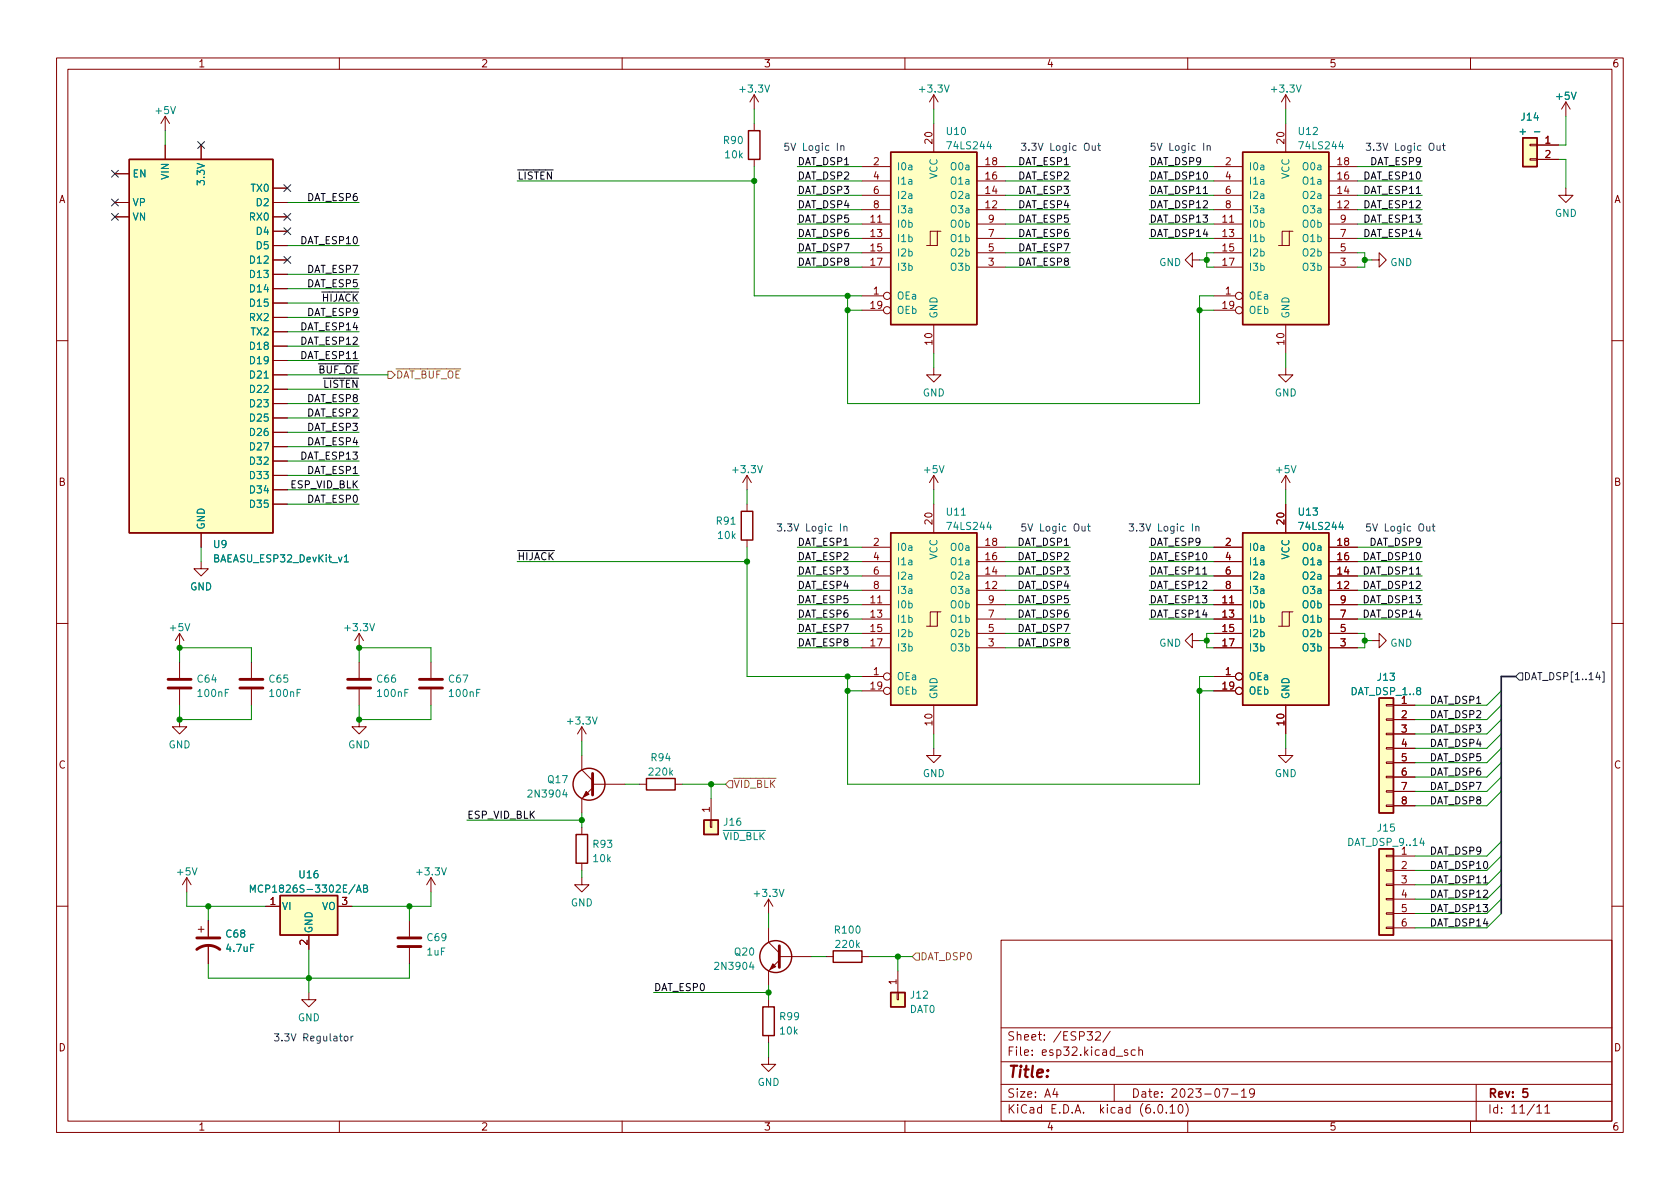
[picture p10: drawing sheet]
<svg xmlns="http://www.w3.org/2000/svg" width="297mm" height="210mm" viewBox="0 0 297 210" stroke-linecap="round" stroke-linejoin="round" font-family="sans-serif">
<g fill="none" stroke="#840000" stroke-width=".18">
<path d="M10 10.2h277v190.1h-277zM12 12.2h273v186.1h-273zM60 10.2v2M110 10.2v2M133.3 16.8v2.5M133.3 16.8l-.7 1.2M133.3 16.8l.8 1.2M160 10.2v2M165.1 16.8v2.5M165.1 16.8l-.8 1.2M165.1 16.8l.8 1.2M210 10.2v2"/>
<path d="M227.3 16.8l-.7 1.2M227.3 16.8v2.5M227.3 16.8l.8 1.2M260 10.2v2M276.9 18l-.8 1.3M276.9 18v2.6M276.9 18l.7 1.3M20.3 30.7h2.6M20.3 35.8h2.6M20.3 38.3h2.6M29.2 20.6l-.8 1.2M29.2 20.6v2.5"/>
<path d="M29.2 25.6v2.6M29.2 20.6l.8 1.2M35.6 25.6v2.6M48.3 35.8h2.5M48.3 38.3h2.5M48.3 33.3h2.5M133.3 21.8v1.3M133.3 28.2v1.3M152.4 39.6h5.1M152.4 37.1h5.1M152.4 34.5h5.1M152.4 32h5.1"/>
<path d="M152.4 29.5h5.1M165.1 21.8v5.1M172.7 39.6h5.1M172.7 37.1h5.1M172.7 34.5h5.1M172.7 32h5.1M172.7 29.5h5.1M214.6 39.6h5.1M214.6 37.1h5.1M214.6 34.5h5.1M214.6 32h5.1M214.6 29.5h5.1"/>
<path d="M227.3 21.8v5.1M234.9 39.6h5.1M234.9 37.1h5.1M234.9 34.5h5.1M234.9 32h5.1M234.9 29.5h5.1M270.5 28.1h1.3v.2h-1.3zM270.5 25.5h1.3v.3h-1.3zM271.8 25.6h3.8M271.8 28.2h3.8M276.9 33.3v1.2h1.2l-1.2 1.3-1.3-1.3h1.3M48.3 51h2.5"/>
<path d="M48.3 46h2.5M48.3 48.5h2.5M48.3 53.6h2.5M48.3 40.9h2.5M48.3 56.1h2.5M48.3 58.7h2.5M48.3 43.4h2.5M152.4 52.3h3.8M152.4 42.2h5.1M152.4 44.7h5.1M152.4 47.2h5.1M152.4 54.9h3.8"/>
<path d="M165.1 57.4v5.1M165.7 40.9h-1.2v2.5M166.4 40.9h-.7v2.5h-1.9M172.7 42.2h5.1M172.7 44.7h5.1M172.7 47.2h5.1M210.8 46v-1.3l-1.3 1.3 1.3 1.2v-1.2h1.3M214.6 52.3h3.8M214.6 42.2h5.1M214.6 44.7h5.1M214.6 47.2h5.1M214.6 54.9h3.8"/>
<path d="M227.3 57.4v5.1M228 40.9h-1.3v2.5M228.6 40.9h-.6v2.5h-1.9M234.9 42.2h5.1M234.9 44.7h5.1M234.9 47.2h5.1M242.6 46h1.2v-1.3l1.3 1.3-1.3 1.2v-1.2M10 60.2h2M48.3 79h2.5M48.3 61.2h2.5M48.3 63.7h2.5M48.3 66.3h2.5"/>
<path d="M48.3 68.8h2.5M48.3 71.4h2.5M48.3 73.9h2.5M48.3 76.4h2.5M165.1 65v1.3h1.3l-1.3 1.3-1.3-1.3h1.3M227.3 65v1.3h1.3l-1.3 1.3-1.2-1.3h1.2M285 60.2h2M35.6 99.3v1.3h1.2l-1.2 1.2-1.3-1.2h1.3M35.6 94.2v2.6M48.3 86.6h2.5M48.3 89.1h2.5M48.3 81.5h2.5"/>
<path d="M48.3 84.1h2.5M132.1 84.1l-.8 1.2M132.1 84.1v2.5M132.1 89.1v1.3M132.1 95.5v1.3M132.1 84.1l.7 1.2M152.4 99.3h5.1M152.4 96.8h5.1M165.1 84.1v2.5M165.1 89.1v5.1M165.1 84.1l-.8 1.2M165.1 84.1l.8 1.2"/>
<path d="M172.7 99.3h5.1M172.7 96.8h5.1M214.6 99.3h5.1M214.6 96.8h5.1M227.3 84.1v2.5M227.3 89.1v5.1M227.3 84.1l-.7 1.2M227.3 84.1l.8 1.2M234.9 99.3h5.1M234.9 96.8h5.1M10 110.2h2M31.7 112v2.5"/>
<path d="M31.7 117.1v2.8M31.7 112l-.7 1.3M31.7 112l.8 1.3M44.4 117.1v2.8M63.5 112l-.8 1.3M63.5 112v2.5M63.5 117.1v2.8M63.5 112l.8 1.3M76.2 117.1v2.8M152.4 119.6h3.8M152.4 106.9h5.1M152.4 104.4h5.1"/>
<path d="M152.4 109.5h5.1M152.4 101.8h5.1M152.4 112h5.1M152.4 114.5h5.1M165.7 108.2h-1.2v2.5M166.4 108.2h-.7v2.5h-1.9M172.7 106.9h5.1M172.7 104.4h5.1M172.7 109.5h5.1M172.7 101.8h5.1M172.7 112h5.1M172.7 114.5h5.1"/>
<path d="M210.8 113.3v-1.3l-1.3 1.3 1.3 1.2v-1.2h1.3M214.6 119.6h3.8M214.6 106.9h5.1M214.6 104.4h5.1M214.6 109.5h5.1M214.6 101.8h5.1M214.6 112h5.1M214.6 114.5h5.1M228 108.2h-1.3v2.5M228.6 108.2h-.6v2.5h-1.9M234.9 106.9h5.1M234.9 104.4h5.1"/>
<path d="M234.9 109.5h5.1M234.9 101.8h5.1M234.9 112h5.1M234.9 114.5h5.1M242.6 113.3h1.2v-1.3l1.3 1.3-1.3 1.2v-1.2M285 110.2h2M31.7 127.2v1.3h1.3l-1.3 1.3-1.2-1.3h1.2M31.7 121.9v2.8M44.4 121.9v2.8M63.5 127.2v1.3h1.3l-1.3 1.3-1.3-1.3h1.3M63.5 121.9v2.8M76.2 121.9v2.8"/>
<path d="M102.9 128.5v2.6M102.9 133.6v2.5l1.9 1.9M102.9 128.5l-.8 1.3M102.9 128.5l.7 1.3M104.8 139.3l-1.9 1.9v2.6M104.8 138.7h5.7M113 138.7h1.3M119.4 138.7h1.2M152.4 122.2h3.8M165.1 132.3v1.3h1.3l-1.3 1.3-1.3-1.3h1.3M165.1 124.7v5.1M214.6 122.2h3.8"/>
<path d="M227.3 132.3v1.3h1.3l-1.3 1.3-1.2-1.3h1.2M227.3 124.7v5.1M245.1 139.8h1.3v.3h-1.3zM245.1 137.3h1.3v.2h-1.3zM245.1 134.7h1.3v.3h-1.3zM245.1 132.2h1.3v.3h-1.3zM245.1 129.7h1.3v.2h-1.3zM245.1 127.1h1.3v.3h-1.3zM245.1 124.6h1.3v.2h-1.3zM246.4 124.7h3.8M246.4 127.2h3.8M246.4 129.8h3.8"/>
<path d="M246.4 132.3h3.8M246.4 134.9h3.8M246.4 137.4h3.8M246.4 139.9h3.8M33 155.2l-.7 1.3M33 155.2v2.5M33 155.2l.8 1.3M76.2 155.2v2.5M76.2 155.2l-.8 1.3M76.2 155.2l.8 1.3M102.9 155.2v1.3h1.2l-1.2 1.2-1.3-1.2h1.3M102.9 146.3v1.3"/>
<path d="M102.9 152.6v1.3M125.6 145h.3v1.3h-.3zM125.7 141.2v3.8M135.9 159v2.5M135.9 159l-.8 1.3M135.9 159l.8 1.3M245.1 158.9h1.3v.2h-1.3zM245.1 156.3h1.3v.3h-1.3zM245.1 153.8h1.3v.2h-1.3zM245.1 151.3h1.3v.2h-1.3zM245.1 142.4h1.3v.2h-1.3zM246.4 151.4h3.8"/>
<path d="M246.4 153.9h3.8M246.4 156.5h3.8M246.4 159h3.8M246.4 142.5h3.8M10 160.2h2M35.1 164.3h1M35.6 163.8v1M36.8 162.8v2.8M36.8 167.1v3.3M47 160.3h2.5M54.6 175.5v1.3h1.3l-1.3 1.2-1.3-1.2h1.3M54.6 165.3v2.6"/>
<path d="M59.7 160.3h2.5M72.4 162.8v2.8M72.4 167.6v2.8M135.9 164.1v2.5l1.9 1.9M135.9 176.8v1.2M137.8 169.8l-1.9 1.9v2.5M137.8 169.2h5.7M146 169.2h1.3M152.4 169.2h1.3M158.6 175.5h.3v1.3h-.3zM158.7 171.7v3.8M177 166.3h108v32h-108z"/>
<path d="M245.1 164h1.3v.2h-1.3zM245.1 161.4h1.3v.3h-1.3zM246.4 161.5h3.8M246.4 164.1h3.8M285 160.2h2M60 198.3v2M110 198.3v2M135.9 186.9v1.3h1.3l-1.3 1.3-1.3-1.3h1.3M135.9 183.1v1.3M160 198.3v2M177 194.8h108M177 191.8h108"/>
<path d="M177 187.8h108M177 181.8h108M186.5 192.5l-.4 1h1M186.9 193v1M192.2 182.4h.9l-.5 .6 .5 .1v.7l-.2 .1h-.5l-.2-.1M193.7 182.6l.6-.2 .2 .2 .1 .3-1 1h1M196.3 182.4l-1.3 1.9M197 191.8v3M199.4 185.7l-.4-.1-.2 .2 .1 .3 .5 .1v.4h-.6M200.7 185.7l-.4-.1-.3 .3v.4l.1 .3h.6M201.4 185.8l.2-.2 .3 .1 .1 .9M201.4 185.1v1.5"/>
<path d="M204.9 195.4l.2-.1a.81 .81 0 0 1 .6 .7 .81 .81 0 0 1-.3 .8h-.2a.81 .81 0 0 1-.6-.6 .81 .81 0 0 1 .3-.8zM206.2 196.7v.1M206.9 195.8l.4-.5v1.5M206.9 196.8h.8M208.5 195.4l.1-.1a.81 .81 0 0 1 .6 .7 .81 .81 0 0 1-.3 .8h-.1a.81 .81 0 0 1-.6-.6 .81 .81 0 0 1 .3-.8zM209.6 195.1a1.72 1.72 0 0 1 0 2.3M210 198.3v2M216.1 192.5h1l-.6 1.5M217.7 193.5h1.2M219.5 193l.4-.5v1.5M219.5 194h.9M221.8 193.2l-.3 .3-.4-.1-.2-.2 .2-.6 .4-.1 .2 .2a.99 .99 0 0 1-.3 1.3h-.3"/>
<path d="M260 198.3v2M261 191.8v6.5M271.7 195.8l.5-.5v1.5M271.7 196.8h.9M273.1 195.8l.5-.5v1.5M273.1 196.8h.9"/>
<circle cx="156.8" cy="54.9" r=".63"/>
<circle cx="156.8" cy="52.3" r=".63"/>
<circle cx="219.1" cy="54.9" r=".63"/>
<circle cx="219.1" cy="52.3" r=".63"/>
<circle cx="156.8" cy="119.6" r=".63"/>
<circle cx="219.1" cy="119.6" r=".63"/>
<circle cx="156.8" cy="122.2" r=".63"/>
<circle cx="219.1" cy="122.2" r=".63"/>
</g>
<path d="M270.1 192.5h-.8v.7l.2-.1 .5 .1 .1 .2v.5l-.3 .1-.5-.1" fill="none" stroke="#840000" stroke-width=".3"/>
<g fill="#ffffc2" stroke="#ffffc2" stroke-width=".18">
<path d="M157.5 26.9h15.2v30.5h-15.2z"/>
<path d="M243.8 150.1h2.6v15.2h-2.6z"/>
<path d="M49.5 158.4h10.2v6.9h-10.2z"/>
<path d="M219.7 94.2h15.2v30.5h-15.2z"/>
<path d="M269.2 24.4h2.6v5.1h-2.6z"/>
<path d="M157.5 94.2h15.2v30.5h-15.2z"/>
<path d="M219.7 26.9h15.2v30.5h-15.2z"/>
<path d="M243.8 123.4h2.6v20.4h-2.6z"/>
<path d="M22.9 28.2h25.4v66h-25.4z"/>
<path d="M124.5 145h2.5v2.6h-2.5z"/>
<path d="M157.5 175.5h2.5v2.5h-2.5z"/>
</g>
<g fill="none" stroke="#840000" stroke-width=".25">
<path d="M22.9 28.2h25.4v66h-25.4zM132.3 23.1h2.1v5.1h-2.1zM157.5 26.9h15.2v30.5h-15.2zM219.7 26.9h15.2v30.5h-15.2zM269.2 24.4h2.6v5.1h-2.6zM131.1 90.4h2v5.1h-2zM157.5 94.2h15.2v30.5h-15.2zM219.7 94.2h15.2v30.5h-15.2zM114.3 137.7h5.1v2h-5.1zM243.8 123.4h2.6v20.4h-2.6zM49.5 158.4h10.2v6.9h-10.2zM101.9 147.6h2v5h-2z"/>
<path d="M124.5 145h2.5v2.6h-2.5zM243.8 150.1h2.6v15.2h-2.6zM134.9 178h2v5.1h-2zM147.3 168.1h5.1v2.1h-5.1zM157.5 175.5h2.5v2.5h-2.5z"/>
<circle cx="104.1" cy="138.7" r="2.82"/>
<circle cx="137.2" cy="169.2" r="2.82"/>
</g>
<path d="M268.8 23.3h.9M271.3 23.3h1M60.9 98.5l.3-.4v1.3M60.9 99.4h.7M44.3 157.8v-1.3l.4 .9 .4-.9v1.3M63 157.8l.4-1.3 .5 1.3M64.3 157.1l.5-.1 .2-.1-.1-.3-.6-.1v1.3h.5l.2-.1v-.3l-.3-.3" fill="none" stroke="#008484" stroke-width=".18"/>
<g fill="none" stroke="#840000" stroke-width=".51">
<path d="M29.7 121.7h4.1M29.7 120.1h4.1M42.4 121.7h4.1M42.4 120.1h4.1M61.5 121.7h4M61.5 120.1h4M74.2 121.7h4M74.2 120.1h4M104.8 136.8v3.8M34.8 167.9a3.3 3.3 0 0 1 4.1 0M34.8 165.9h4.1M70.4 165.9h4"/>
<path d="M70.4 167.4h4M137.8 167.3v3.8"/>
</g>
<g fill="#840000" stroke="#840000" stroke-width=".18">
<path d="M136.7 170.4l.5 .5-1.1 .5z"/>
<path d="M103.6 139.9l.5 .6-1 .5z"/>
</g>
<path d="M68.6 65.7h.6l.6 .6-.6 .6h-.6zM128.9 138h.6v1.3h-.6l-.6-.6zM161.9 168.5h.7v1.3h-.7l-.6-.6z" fill="none" stroke="#848400" stroke-width=".18"/>
<g fill="none" stroke="#000084" stroke-width=".18">
<path d="M19.7 30.1l1.2 1.2M19.7 35.2l1.2 1.2M19.7 37.7l1.2 1.3M20.9 30.1l-1.2 1.2M20.9 35.2l-1.2 1.2M20.9 37.7l-1.2 1.3M35 25l1.2 1.3M36.2 25l-1.2 1.3M50.2 37.7l1.2 1.3M50.2 32.7l1.2 1.2M51.4 37.7l-1.2 1.3M51.4 32.7l-1.2 1.2"/>
<path d="M50.2 45.4l1.2 1.2M50.2 40.3l1.2 1.2M51.4 45.4l-1.2 1.2M51.4 40.3l-1.2 1.2M268.6 119h.6v1.3h-.6l-.6-.7zM282.5 118.9l-.3 .9h.8M283.3 118.8h.3v1.8h-.3"/>
</g>
<g fill="none" stroke="#0000c2" stroke-width=".18">
<path d="M148.1 25.3v1.3M148.7 25.9l.1-.1h.4v.8M148.7 25.8v.8M193.1 25.8l.1 .7 .3 .1 .2-.1M193.7 25.8v.8M194.1 25.8h.5M194.3 25.3v1.1l.3 .2M212.8 25.3v1.3M213.4 25.9l.2-.1h.3l.1 .8M213.4 25.8v.8M254.1 25.8v.7l.3 .1 .2-.1M254.6 25.8v.8"/>
<path d="M255 25.8h.5M255.2 25.3v1.1l.3 .2M148.6 92.6v1.3M149.2 93.2l.2-.1h.3l.1 .8M149.2 93.1v.8M191.3 93.1l.1 .7 .3 .1 .1-.1M191.8 93.1v.8M192.3 93.1h.5M192.5 92.6v1.1l.3 .2M210.8 92.6v1.3M211.4 93.2l.2-.1h.3l.1 .8M211.4 93.1v.8"/>
<path d="M252.3 93.1v.7l.3 .1 .2-.1M252.8 93.1v.8M253.2 93.1h.5M253.4 92.6v1.1l.3 .2M61 183.3l.3-.1 .2 .3v.3l-.2 .3-.3-.1-.1-.2zM62.1 183.2v.9M62.4 183.2l-.3 .3"/>
</g>
<path d="M268 119.6h-2.6v41.9" fill="none" stroke="#000084" stroke-width=".3"/>
<g fill="none" stroke="#008400" stroke-width=".18">
<path d="M133.3 19.3v2.5M165.1 19.3v2.5M227.3 19.3v2.5M29.2 23.1v2.5M50.8 35.8h12.7M91.4 32h41.9M133.3 29.5v22.8h19.1M141 32h11.4M141 37.1h11.4M141 29.5h11.4M141 34.5h11.4M141 39.6h11.4"/>
<path d="M177.8 32h11.4M177.8 37.1h11.4M177.8 29.5h11.4M177.8 34.5h11.4M177.8 39.6h11.4M203.2 32h11.4M203.2 37.1h11.4M203.2 29.5h11.4M203.2 34.5h11.4M203.2 39.6h11.4M240 32h11.5M240 37.1h11.5"/>
<path d="M240 29.5h11.5M240 34.5h11.5M240 39.6h11.5M275.6 28.2h1.3v5.1M276.9 20.6v5h-1.3M50.8 43.4h12.7M50.8 48.5h12.7M50.8 56.1h12.7M50.8 58.7h12.7M50.8 53.6h12.7M50.8 51h12.7M141 44.7h11.4"/>
<path d="M141 42.2h11.4M141 47.2h11.4M149.9 52.3v19.1h62.2v-19.1h2.5M149.9 54.9h2.5M177.8 44.7h11.4M177.8 42.2h11.4M177.8 47.2h11.4M203.2 42.2h11.4M212.1 46h1.3M212.1 54.9h2.5M214.6 44.7h-1.2v2.5h1.2M240 44.7h1.3v2.5h-1.3"/>
<path d="M240 42.2h11.5M241.3 46h1.3M50.8 79h12.7M50.8 76.4h12.7M50.8 61.2h12.7M50.8 63.7h12.7M50.8 66.3h17.8M50.8 73.9h12.7M50.8 68.8h12.7M50.8 71.4h12.7M165.1 62.5v2.5M227.3 62.5v2.5"/>
<path d="M35.6 96.8v2.5M50.8 86.6h12.7M50.8 89.1h12.7M50.8 81.5h12.7M50.8 84.1h12.7M91.4 99.3h40.7M132.1 86.6v2.5M132.1 96.8v22.8h20.3M141 99.3h11.4M141 96.8h11.4M165.1 86.6v2.5M177.8 99.3h11.4"/>
<path d="M177.8 96.8h11.4M203.2 99.3h11.4M203.2 96.8h11.4M227.3 86.6v2.5M240 99.3h11.5M240 96.8h11.5M31.7 117.1v-2.6h12.7v2.6M63.5 117.1v-2.6h12.7v2.6M141 101.8h11.4M141 104.4h11.4M141 114.5h11.4M141 109.5h11.4"/>
<path d="M141 112h11.4M141 106.9h11.4M149.9 119.6v19.1h62.2v-19.1h2.5M177.8 101.8h11.4M177.8 104.4h11.4M177.8 114.5h11.4M177.8 109.5h11.4M177.8 112h11.4M177.8 106.9h11.4M203.2 101.8h11.4M203.2 104.4h11.4M203.2 109.5h11.4"/>
<path d="M203.2 106.9h11.4M212.1 113.3h1.3M214.6 112h-1.2v2.5h1.2M240 101.8h11.5M240 104.4h11.5M240 112h1.3v2.5h-1.3M240 109.5h11.5M240 106.9h11.5M241.3 113.3h1.3M31.7 124.7v2.5h12.7v-2.5M63.5 124.7v2.5h12.7v-2.5M102.9 131.1v2.5"/>
<path d="M110.5 138.7h2.5M120.6 138.7h7.7M125.7 138.7v2.5M149.9 122.2h2.5M165.1 129.8v2.5M212.1 122.2h2.5M227.3 129.8v2.5M265.4 129.8l-2.5 2.5h-12.7M265.4 132.3l-2.5 2.6h-12.7M265.4 127.2l-2.5 2.6h-12.7M265.4 139.9l-2.5 2.6h-12.7M265.4 124.7l-2.5 2.5h-12.7"/>
<path d="M265.4 134.9l-2.5 2.5h-12.7M265.4 137.4l-2.5 2.5h-12.7M265.4 122.2l-2.5 2.5h-12.7M33 157.7v2.6h14M76.2 157.7v2.6h-14M82.5 145h20.4M102.9 143.8v2.5M102.9 153.9v1.3M265.4 159l-2.5 2.5h-12.7M265.4 156.5l-2.5 2.5h-12.7M265.4 153.9l-2.5 2.6h-12.7M265.4 148.8l-2.5 2.6h-12.7"/>
<path d="M265.4 151.4l-2.5 2.5h-12.7M36.8 170.4v2.6h35.6v-2.6M36.8 160.3v2.5M54.6 167.9v7.6M72.4 160.3v2.5M115.6 175.5h20.3M135.9 161.5v2.6M135.9 174.2v2.6M143.5 169.2h2.5M153.7 169.2h7.6M158.7 169.2v2.5M265.4 161.5l-2.5 2.6h-12.7"/>
<path d="M135.9 184.4v2.5"/>
</g>
<g fill="#008400" stroke="#008400" stroke-width=".18">
<circle cx="241.3" cy="46" r=".46"/>
<circle cx="241.3" cy="113.3" r=".46"/>
<circle cx="213.4" cy="113.3" r=".46"/>
<circle cx="212.1" cy="122.2" r=".46"/>
<circle cx="212.1" cy="54.9" r=".46"/>
<circle cx="213.4" cy="46" r=".46"/>
<circle cx="36.8" cy="160.3" r=".46"/>
<circle cx="72.4" cy="160.3" r=".46"/>
<circle cx="54.6" cy="173" r=".46"/>
<circle cx="63.5" cy="127.2" r=".46"/>
<circle cx="63.5" cy="114.5" r=".46"/>
<circle cx="31.7" cy="114.5" r=".46"/>
<circle cx="31.7" cy="127.2" r=".46"/>
<circle cx="149.9" cy="54.9" r=".46"/>
<circle cx="149.9" cy="52.3" r=".46"/>
<circle cx="125.7" cy="138.7" r=".46"/>
<circle cx="158.7" cy="169.2" r=".46"/>
<circle cx="135.9" cy="175.5" r=".46"/>
<circle cx="133.3" cy="32" r=".46"/>
<circle cx="132.1" cy="99.3" r=".46"/>
<circle cx="149.9" cy="119.6" r=".46"/>
<circle cx="149.9" cy="122.2" r=".46"/>
<circle cx="102.9" cy="145" r=".46"/>
</g>
<text font-size="2.8" fill="#840000" x="178" y="190.6">Title:</text>
<g font-size="2.1" fill="#840000">
<text x="178" y="184">Sheet: /ESP32/</text>
<text x="178" y="186.7">File: esp32.kicad_sch</text>
<text x="178" y="196.9">KiCad E.D.A. kicad (6.0.10)</text>
<text x="178" y="194.1">Size: A4</text>
<text x="200" y="194.1">Date: 2023-07-19</text>
<text x="263" y="194.1">Rev: 5</text>
<text x="263" y="196.9">Id: 11/11</text>
</g>
<g font-size="1.8" fill="#840000">
<text x="35" y="11.9">1</text>
<text x="85" y="11.9">2</text>
<text x="135" y="11.9">3</text>
<text x="185" y="11.9">4</text>
<text x="235" y="11.9">5</text>
<text x="285" y="11.9">6</text>
<text x="154.4" y="29.2">2</text>
<text x="164.8" y="25.4" transform="rotate(-90 164.8 25.4)">20</text>
<text x="174.3" y="29.2">18</text>
<text x="216.7" y="29.2">2</text>
<text x="227.1" y="25.4" transform="rotate(-90 227.1 25.4)">20</text>
<text x="236.5" y="29.2">18</text>
<text x="273.2" y="25.4">1</text>
<text x="273.2" y="27.9">2</text>
<text x="10.3" y="35.9">A</text>
<text x="154.4" y="31.7">4</text>
<text x="154.4" y="34.3">6</text>
<text x="174.3" y="34.3">14</text>
<text x="174.3" y="31.7">16</text>
<text x="216.7" y="31.7">4</text>
<text x="216.7" y="34.3">6</text>
<text x="236.5" y="34.3">14</text>
<text x="236.5" y="31.7">16</text>
<text x="285.3" y="35.9">A</text>
<text x="154" y="39.4">11</text>
<text x="154" y="41.9">13</text>
<text x="154.4" y="36.8">8</text>
<text x="174.3" y="36.8">12</text>
<text x="174.8" y="41.9">7</text>
<text x="174.8" y="39.4">9</text>
<text x="216.2" y="39.4">11</text>
<text x="216.2" y="41.9">13</text>
<text x="216.7" y="36.8">8</text>
<text x="236.5" y="36.8">12</text>
<text x="237" y="41.9">7</text>
<text x="237" y="39.4">9</text>
<text x="154" y="44.4">15</text>
<text x="154" y="47">17</text>
<text x="174.8" y="47">3</text>
<text x="174.8" y="44.4">5</text>
<text x="216.2" y="44.4">15</text>
<text x="216.2" y="47">17</text>
<text x="237" y="47">3</text>
<text x="237" y="44.4">5</text>
<text x="154.4" y="52.1">1</text>
<text x="216.7" y="52.1">1</text>
<text x="154" y="54.6">19</text>
<text x="216.2" y="54.6">19</text>
<text x="164.8" y="60.9" transform="rotate(-90 164.8 60.9)">10</text>
<text x="227.1" y="60.9" transform="rotate(-90 227.1 60.9)">10</text>
<text x="10.3" y="85.9">B</text>
<text x="285.3" y="85.9">B</text>
<text x="164.8" y="92.7" transform="rotate(-90 164.8 92.7)">20</text>
<text x="227.1" y="92.7" transform="rotate(-90 227.1 92.7)">20</text>
<text x="154.4" y="96.5">2</text>
<text x="154.4" y="99.1">4</text>
<text x="154.4" y="101.6">6</text>
<text x="174.3" y="101.6">14</text>
<text x="174.3" y="99.1">16</text>
<text x="174.3" y="96.5">18</text>
<text x="216.7" y="96.5">2</text>
<text x="216.7" y="99.1">4</text>
<text x="216.7" y="101.6">6</text>
<text x="236.5" y="101.6">14</text>
<text x="236.5" y="99.1">16</text>
<text x="236.5" y="96.5">18</text>
<text x="154" y="106.7">11</text>
<text x="154.4" y="104.1">8</text>
<text x="174.3" y="104.1">12</text>
<text x="174.8" y="106.7">9</text>
<text x="216.2" y="106.7">11</text>
<text x="216.7" y="104.1">8</text>
<text x="236.5" y="104.1">12</text>
<text x="237" y="106.7">9</text>
<text x="154" y="109.2">13</text>
<text x="154" y="111.8">15</text>
<text x="174.8" y="111.8">5</text>
<text x="174.8" y="109.2">7</text>
<text x="216.2" y="109.2">13</text>
<text x="216.2" y="111.8">15</text>
<text x="237" y="111.8">5</text>
<text x="237" y="109.2">7</text>
<text x="154" y="114.3">17</text>
<text x="154.4" y="119.4">1</text>
<text x="174.8" y="114.3">3</text>
<text x="216.2" y="114.3">17</text>
<text x="216.7" y="119.4">1</text>
<text x="237" y="114.3">3</text>
<text x="154" y="121.9">19</text>
<text x="216.2" y="121.9">19</text>
<text x="247.8" y="124.5">1</text>
<text x="164.8" y="128.2" transform="rotate(-90 164.8 128.2)">10</text>
<text x="227.1" y="128.2" transform="rotate(-90 227.1 128.2)">10</text>
<text x="247.8" y="127">2</text>
<text x="247.8" y="129.5">3</text>
<text x="10.3" y="135.9">C</text>
<text x="247.8" y="132.1">4</text>
<text x="247.8" y="134.6">5</text>
<text x="247.8" y="137.2">6</text>
<text x="285.3" y="135.9">C</text>
<text x="125.5" y="143.6" transform="rotate(-90 125.5 143.6)">1</text>
<text x="247.8" y="139.7">7</text>
<text x="247.8" y="142.2">8</text>
<text x="247.8" y="153.7">2</text>
<text x="47.8" y="160">1</text>
<text x="60.5" y="160">3</text>
<text x="247.8" y="156.2">3</text>
<text x="247.8" y="158.7">4</text>
<text x="247.8" y="161.3">5</text>
<text x="54.4" y="167.1" transform="rotate(-90 54.4 167.1)">2</text>
<text x="247.8" y="163.8">6</text>
<text x="158.5" y="174.1" transform="rotate(-90 158.5 174.1)">1</text>
<text x="10.3" y="185.9">D</text>
<text x="285.3" y="185.9">D</text>
<text x="35" y="199.9">1</text>
<text x="85" y="199.9">2</text>
<text x="135" y="199.9">3</text>
<text x="185" y="199.9">4</text>
<text x="235" y="199.9">5</text>
<text x="285" y="199.9">6</text>
</g>
<g font-size="1.8" fill="#008484">
<text x="131" y="16.4">+3.3V</text>
<text x="162.8" y="16.4">+3.3V</text>
<text x="225" y="16.4">+3.3V</text>
<text x="275.3" y="17.6">+5V</text>
<text x="27.6" y="20.2">+5V</text>
<text x="167.5" y="23.9">U10</text>
<text x="229.7" y="23.9">U12</text>
<text x="269" y="21.3">J14</text>
<text x="269.5" y="23.9">+ -</text>
<text x="128" y="25.4">R90</text>
<text x="128.3" y="28">10k</text>
<text x="167.8" y="26.4">74LS244</text>
<text x="230" y="26.4">74LS244</text>
<text x="23.4" y="31.4">EN</text>
<text x="29.8" y="31.6" transform="rotate(-90 29.8 31.6)">VIN</text>
<text x="36.2" y="32.3" transform="rotate(-90 36.2 32.3)">3.3V</text>
<text x="44.5" y="33.9">TX0</text>
<text x="158.5" y="30.1">I0a</text>
<text x="158.5" y="32.6">I1a</text>
<text x="158.5" y="35.2">I2a</text>
<text x="165.7" y="31.7" transform="rotate(-90 165.7 31.7)">VCC</text>
<text x="168.4" y="35.2">O2a</text>
<text x="168.4" y="32.6">O1a</text>
<text x="168.4" y="30.1">O0a</text>
<text x="220.7" y="30.1">I0a</text>
<text x="220.7" y="32.6">I1a</text>
<text x="220.7" y="35.2">I2a</text>
<text x="228" y="31.7" transform="rotate(-90 228 31.7)">VCC</text>
<text x="230.6" y="35.2">O2a</text>
<text x="230.6" y="32.6">O1a</text>
<text x="230.6" y="30.1">O0a</text>
<text x="23.4" y="36.4">VP</text>
<text x="23.4" y="39">VN</text>
<text x="44.3" y="39">RX0</text>
<text x="45.5" y="36.4">D2</text>
<text x="45.5" y="41.5">D4</text>
<text x="158.5" y="40.3">I0b</text>
<text x="158.5" y="37.7">I3a</text>
<text x="168.3" y="40.3">O0b</text>
<text x="168.4" y="37.7">O3a</text>
<text x="220.7" y="40.3">I0b</text>
<text x="220.7" y="37.7">I3a</text>
<text x="230.5" y="40.3">O0b</text>
<text x="230.6" y="37.7">O3a</text>
<text x="274.9" y="38.3">GND</text>
<text x="44.5" y="46.6">D12</text>
<text x="45.5" y="44.1">D5</text>
<text x="158.5" y="42.8">I1b</text>
<text x="158.5" y="45.3">I2b</text>
<text x="158.5" y="47.9">I3b</text>
<text x="168.3" y="47.9">O3b</text>
<text x="168.3" y="45.3">O2b</text>
<text x="168.3" y="42.8">O1b</text>
<text x="204.9" y="47">GND</text>
<text x="220.7" y="42.8">I1b</text>
<text x="220.7" y="45.3">I2b</text>
<text x="220.7" y="47.9">I3b</text>
<text x="230.5" y="47.9">O3b</text>
<text x="230.5" y="45.3">O2b</text>
<text x="230.5" y="42.8">O1b</text>
<text x="245.8" y="47">GND</text>
<text x="44.5" y="51.7">D14</text>
<text x="44.5" y="49.1">D13</text>
<text x="158.5" y="53">OEa</text>
<text x="220.7" y="53">OEa</text>
<text x="44.3" y="56.8">RX2</text>
<text x="44.5" y="54.2">D15</text>
<text x="44.5" y="59.3">TX2</text>
<text x="158.5" y="55.5">OEb</text>
<text x="165.7" y="56.4" transform="rotate(-90 165.7 56.4)">GND</text>
<text x="220.7" y="55.5">OEb</text>
<text x="228" y="56.4" transform="rotate(-90 228 56.4)">GND</text>
<text x="44.5" y="61.8">D18</text>
<text x="44.5" y="64.4">D19</text>
<text x="44.5" y="66.9">D21</text>
<text x="44.5" y="69.5">D22</text>
<text x="163.1" y="70.1">GND</text>
<text x="225.4" y="70.1">GND</text>
<text x="44.5" y="72">D23</text>
<text x="44.5" y="74.5">D25</text>
<text x="44.5" y="77.1">D26</text>
<text x="44.5" y="79.6">D27</text>
<text x="44.5" y="82.2">D32</text>
<text x="129.7" y="83.7">+3.3V</text>
<text x="163.5" y="83.7">+5V</text>
<text x="225.7" y="83.7">+5V</text>
<text x="44.5" y="87.2">D34</text>
<text x="44.5" y="89.8">D35</text>
<text x="44.5" y="84.7">D33</text>
<text x="36.2" y="93.7" transform="rotate(-90 36.2 93.7)">GND</text>
<text x="126.8" y="92.8">R91</text>
<text x="127" y="95.3">10k</text>
<text x="167.5" y="91.2">U11</text>
<text x="167.8" y="93.7">74LS244</text>
<text x="229.7" y="91.2">U13</text>
<text x="230" y="93.7">74LS244</text>
<text x="37.8" y="96.9">U9</text>
<text x="38" y="99.4">BAEASU_ESP32_DevKit_v1</text>
<text x="158.5" y="97.4">I0a</text>
<text x="158.5" y="99.9">I1a</text>
<text x="165.7" y="99" transform="rotate(-90 165.7 99)">VCC</text>
<text x="168.4" y="99.9">O1a</text>
<text x="168.4" y="97.4">O0a</text>
<text x="220.7" y="97.4">I0a</text>
<text x="220.7" y="99.9">I1a</text>
<text x="228" y="99" transform="rotate(-90 228 99)">VCC</text>
<text x="230.6" y="99.9">O1a</text>
<text x="230.6" y="97.4">O0a</text>
<text x="33.6" y="104.4">GND</text>
<text x="158.5" y="107.6">I0b</text>
<text x="158.5" y="102.5">I2a</text>
<text x="158.5" y="105">I3a</text>
<text x="168.3" y="107.6">O0b</text>
<text x="168.4" y="105">O3a</text>
<text x="168.4" y="102.5">O2a</text>
<text x="220.7" y="107.6">I0b</text>
<text x="220.7" y="102.5">I2a</text>
<text x="220.7" y="105">I3a</text>
<text x="230.5" y="107.6">O0b</text>
<text x="230.6" y="105">O3a</text>
<text x="230.6" y="102.5">O2a</text>
<text x="30.2" y="111.6">+5V</text>
<text x="61.2" y="111.6">+3.3V</text>
<text x="158.5" y="110.1">I1b</text>
<text x="158.5" y="112.6">I2b</text>
<text x="168.3" y="112.6">O2b</text>
<text x="168.3" y="110.1">O1b</text>
<text x="220.7" y="110.1">I1b</text>
<text x="220.7" y="112.6">I2b</text>
<text x="230.5" y="112.6">O2b</text>
<text x="230.5" y="110.1">O1b</text>
<text x="158.5" y="115.2">I3b</text>
<text x="168.3" y="115.2">O3b</text>
<text x="204.9" y="114.3">GND</text>
<text x="220.7" y="115.2">I3b</text>
<text x="230.5" y="115.2">O3b</text>
<text x="245.8" y="114.3">GND</text>
<text x="35" y="120.7">C64</text>
<text x="35.1" y="123.2">100nF</text>
<text x="47.7" y="120.7">C65</text>
<text x="47.8" y="123.2">100nF</text>
<text x="66.7" y="120.7">C66</text>
<text x="66.9" y="123.2">100nF</text>
<text x="79.4" y="120.7">C67</text>
<text x="79.6" y="123.2">100nF</text>
<text x="158.5" y="120.3">OEa</text>
<text x="158.5" y="122.8">OEb</text>
<text x="165.7" y="123.7" transform="rotate(-90 165.7 123.7)">GND</text>
<text x="220.7" y="120.3">OEa</text>
<text x="220.7" y="122.8">OEb</text>
<text x="228" y="123.7" transform="rotate(-90 228 123.7)">GND</text>
<text x="239" y="122.9">DAT_DSP_1..8</text>
<text x="243.6" y="120.4">J13</text>
<text x="100.5" y="128.1">+3.3V</text>
<text x="29.8" y="132.3">GND</text>
<text x="61.5" y="132.3">GND</text>
<text x="114.9" y="137.1">220k</text>
<text x="115.2" y="134.6">R94</text>
<text x="163.1" y="137.4">GND</text>
<text x="225.4" y="137.4">GND</text>
<text x="93.7" y="141">2N3904</text>
<text x="96.9" y="138.5">Q17</text>
<text x="105" y="149.9">R93</text>
<text x="127.1" y="148.5">~{VID_BLK}</text>
<text x="128.1" y="146">J16</text>
<text x="238.5" y="149.6">DAT_DSP_9..14</text>
<text x="243.6" y="147">J15</text>
<text x="31.4" y="154.8">+5V</text>
<text x="53" y="155.3">U16</text>
<text x="73.9" y="154.8">+3.3V</text>
<text x="105" y="152.4">10k</text>
<text x="247.8" y="151.1">1</text>
<text x="45.7" y="157.8">MCP1826S-3302E/AB</text>
<text x="49.8" y="160.9">VI</text>
<text x="56.9" y="160.9">VO</text>
<text x="100.9" y="160.3">GND</text>
<text x="133.6" y="158.6">+3.3V</text>
<text x="40.1" y="165.8">C68</text>
<text x="55.2" y="165.1" transform="rotate(-90 55.2 165.1)">GND</text>
<text x="75.6" y="166.4">C69</text>
<text x="147.7" y="165.1">R100</text>
<text x="147.9" y="167.6">220k</text>
<text x="40.2" y="168.3">4.7uF</text>
<text x="75.5" y="169">1uF</text>
<text x="126.7" y="171.5">2N3904</text>
<text x="130" y="169">Q20</text>
<text x="160.8" y="179.1">DAT0</text>
<text x="161.1" y="176.6">J12</text>
<text x="52.6" y="180.6">GND</text>
<text x="138" y="180.4">R99</text>
<text x="138" y="182.9">10k</text>
<text x="133.9" y="192">GND</text>
</g>
<g font-size="1.8" fill="#0000c2">
<text x="138.4" y="26.7">5V Logic In</text>
<text x="180.3" y="26.7">3.3V Logic Out</text>
<text x="203.2" y="26.7">5V Logic In</text>
<text x="241.3" y="26.7">3.3V Logic Out</text>
<text x="137.2" y="94">3.3V Logic In</text>
<text x="180.3" y="94">5V Logic Out</text>
<text x="199.4" y="94">3.3V Logic In</text>
<text x="241.3" y="94">5V Logic Out</text>
<text x="48.3" y="184.1">3.3V Regulator</text>
</g>
<g font-size="1.8">
<text x="141" y="29.2">DAT_DSP1</text>
<text x="180.1" y="29.2">DAT_ESP1</text>
<text x="203.2" y="29.2">DAT_DSP9</text>
<text x="242.3" y="29.2">DAT_ESP9</text>
<text x="54.4" y="35.5">DAT_ESP6</text>
<text x="91.4" y="31.7">~{LISTEN}</text>
<text x="141" y="34.3">DAT_DSP3</text>
<text x="141" y="31.7">DAT_DSP2</text>
<text x="180.1" y="31.7">DAT_ESP2</text>
<text x="180.1" y="34.3">DAT_ESP3</text>
<text x="203.2" y="34.3">DAT_DSP11</text>
<text x="203.2" y="31.7">DAT_DSP10</text>
<text x="241.3" y="34.3">DAT_ESP11</text>
<text x="241.3" y="31.7">DAT_ESP10</text>
<text x="141" y="41.9">DAT_DSP6</text>
<text x="141" y="36.8">DAT_DSP4</text>
<text x="141" y="39.4">DAT_DSP5</text>
<text x="180.1" y="36.8">DAT_ESP4</text>
<text x="180.1" y="39.4">DAT_ESP5</text>
<text x="180.1" y="41.9">DAT_ESP6</text>
<text x="203.2" y="36.8">DAT_DSP12</text>
<text x="203.2" y="39.4">DAT_DSP13</text>
<text x="203.2" y="41.9">DAT_DSP14</text>
<text x="241.3" y="36.8">DAT_ESP12</text>
<text x="241.3" y="41.9">DAT_ESP14</text>
<text x="241.3" y="39.4">DAT_ESP13</text>
<text x="53.4" y="43.2">DAT_ESP10</text>
<text x="141" y="44.4">DAT_DSP7</text>
<text x="141" y="47">DAT_DSP8</text>
<text x="180.1" y="44.4">DAT_ESP7</text>
<text x="180.1" y="47">DAT_ESP8</text>
<text x="54.4" y="48.2">DAT_ESP7</text>
<text x="54.4" y="50.8">DAT_ESP5</text>
<text x="55.5" y="53.3">~{HIJACK}</text>
<text x="53.4" y="58.4">DAT_ESP14</text>
<text x="54.4" y="55.9">DAT_ESP9</text>
<text x="53.4" y="60.9">DAT_ESP12</text>
<text x="53.4" y="63.5">DAT_ESP11</text>
<text x="54.4" y="71.1">DAT_ESP8</text>
<text x="54.9" y="66">~{BUF_OE}</text>
<text x="55.8" y="68.6">~{LISTEN}</text>
<text x="54.4" y="73.6">DAT_ESP2</text>
<text x="54.4" y="76.2">DAT_ESP3</text>
<text x="53.4" y="81.3">DAT_ESP13</text>
<text x="54.4" y="78.7">DAT_ESP4</text>
<text x="54.4" y="83.8">DAT_ESP1</text>
<text x="51.4" y="86.3">ESP_VID_BLK</text>
<text x="54.4" y="88.9">DAT_ESP0</text>
<text x="91.4" y="99">~{HIJACK}</text>
<text x="141" y="101.6">DAT_ESP3</text>
<text x="141" y="99">DAT_ESP2</text>
<text x="141" y="96.5">DAT_ESP1</text>
<text x="180" y="101.6">DAT_DSP3</text>
<text x="180" y="99">DAT_DSP2</text>
<text x="180" y="96.5">DAT_DSP1</text>
<text x="203.2" y="96.5">DAT_ESP9</text>
<text x="203.2" y="99">DAT_ESP10</text>
<text x="203.2" y="101.6">DAT_ESP11</text>
<text x="241.2" y="101.6">DAT_DSP11</text>
<text x="241.2" y="99">DAT_DSP10</text>
<text x="242.2" y="96.5">DAT_DSP9</text>
<text x="141" y="106.7">DAT_ESP5</text>
<text x="141" y="104.1">DAT_ESP4</text>
<text x="180" y="104.1">DAT_DSP4</text>
<text x="180" y="106.7">DAT_DSP5</text>
<text x="203.2" y="106.7">DAT_ESP13</text>
<text x="203.2" y="104.1">DAT_ESP12</text>
<text x="241.2" y="104.1">DAT_DSP12</text>
<text x="241.2" y="106.7">DAT_DSP13</text>
<text x="141" y="111.7">DAT_ESP7</text>
<text x="141" y="109.2">DAT_ESP6</text>
<text x="180" y="109.2">DAT_DSP6</text>
<text x="180" y="111.7">DAT_DSP7</text>
<text x="203.2" y="109.2">DAT_ESP14</text>
<text x="241.2" y="109.2">DAT_DSP14</text>
<text x="141" y="114.3">DAT_ESP8</text>
<text x="180" y="114.3">DAT_DSP8</text>
<text x="252.7" y="124.4">DAT_DSP1</text>
<text x="252.7" y="129.5">DAT_DSP3</text>
<text x="252.7" y="127">DAT_DSP2</text>
<text x="252.7" y="137.1">DAT_DSP6</text>
<text x="252.7" y="134.6">DAT_DSP5</text>
<text x="252.7" y="132.1">DAT_DSP4</text>
<text x="252.7" y="142.2">DAT_DSP8</text>
<text x="252.7" y="139.7">DAT_DSP7</text>
<text x="82.5" y="144.8">ESP_VID_BLK</text>
<text x="252.7" y="151.1">DAT_DSP9</text>
<text x="252.7" y="153.7">DAT_DSP10</text>
<text x="252.7" y="158.7">DAT_DSP12</text>
<text x="252.7" y="161.3">DAT_DSP13</text>
<text x="252.7" y="156.2">DAT_DSP11</text>
<text x="252.7" y="163.8">DAT_DSP14</text>
<text x="115.6" y="175.2">DAT_ESP0</text>
</g>
<g font-size="1.8" fill="#848400">
<text x="70" y="66.9">~{DAT_BUF_OE}</text>
<text x="129.6" y="139.3">~{VID_BLK}</text>
<text x="162.7" y="169.8">DAT_DSP0</text>
</g>
<text font-size="1.8" fill="#000084" x="269.3" y="120.3">DAT_DSP[1..14]</text>
</svg>
